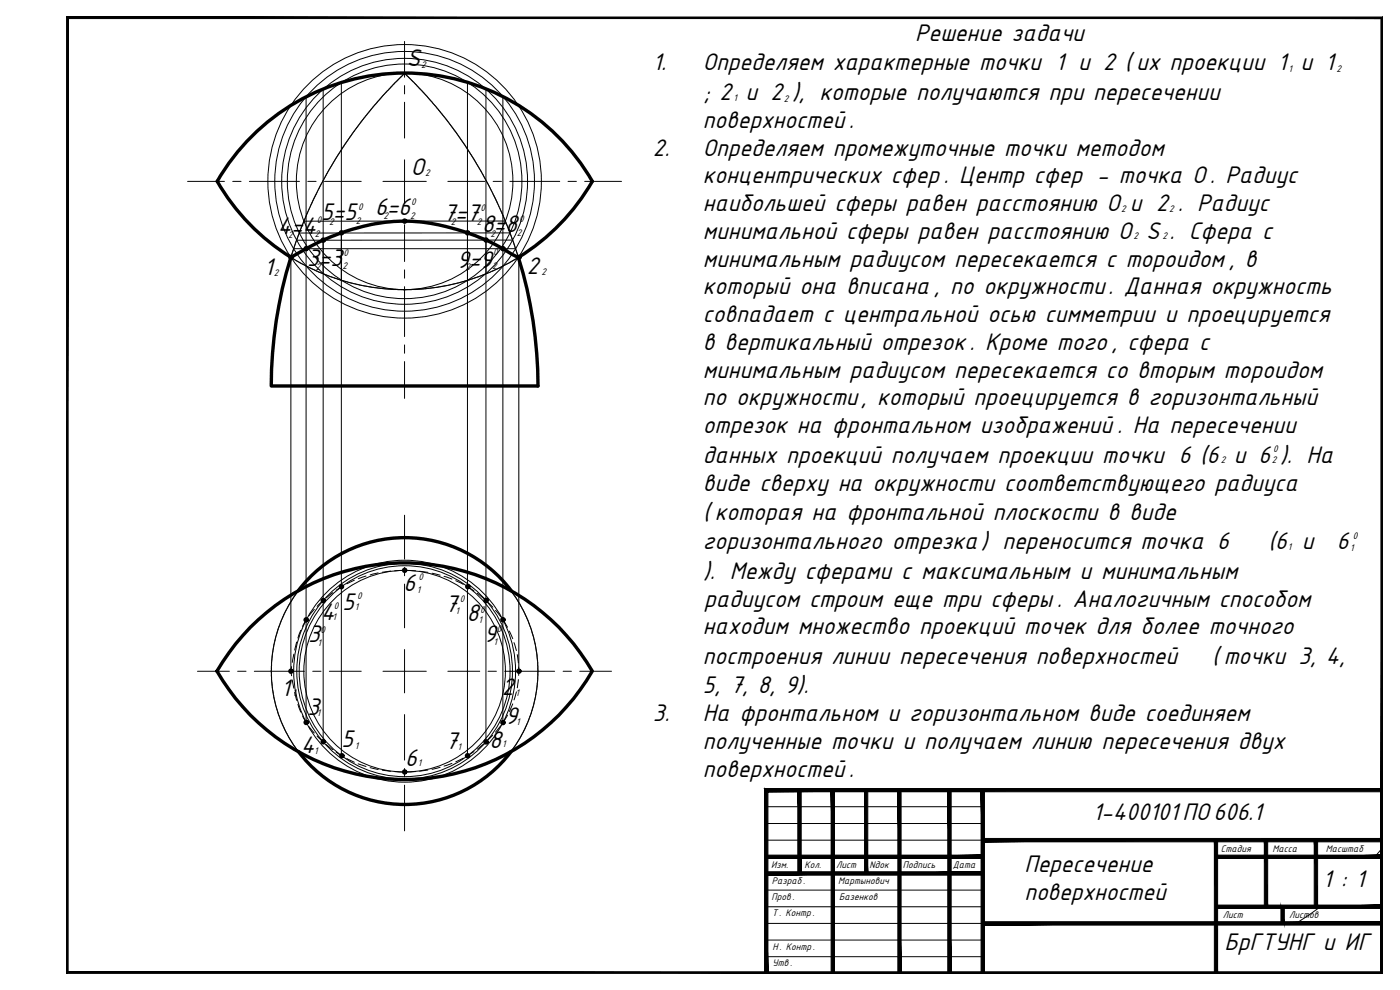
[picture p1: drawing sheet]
<svg xmlns="http://www.w3.org/2000/svg" width="420mm" height="297mm" viewBox="0 0 420 297" stroke-linecap="round" stroke-linejoin="round" font-family="sans-serif">
<g fill="none" stroke="#000" stroke-width="1">
<path d="M155.6 77.2a125.8 125.8 0 0 1 5.8 38.6h-79.9a125.8 125.8 0 0 1 5.8-38.6 65.4 65.4 0 0 1 35.3-10.8 66.6 66.6 0 0 1 32.1 10.4l1 .4M155.6 77.2a65.1 65.1 0 0 0 22.2-22.8 65 65 0 0 0-112.6 0 65.2 65.2 0 0 0 22.1 22.8M89.6 177.2a40 40 0 0 1 63.8 0M75.1 188.2a65.1 65.1 0 0 1 102.7 13.2 65 65 0 0 1-112.7 0 70.8 70.8 0 0 1 10-13.2zM89.6 225.5a40 40 0 0 0 63.8 0"/>
<circle cx="87.3" cy="77.2" r=".32"/>
<circle cx="91.9" cy="74.6" r=".32"/>
<circle cx="97" cy="72.1" r=".32"/>
<circle cx="102.5" cy="69.9" r=".32"/>
<circle cx="121.4" cy="66.3" r=".32"/>
<circle cx="140.3" cy="69.9" r=".32"/>
<circle cx="145.9" cy="72" r=".32"/>
<circle cx="150.9" cy="74.6" r=".32"/>
<circle cx="155.7" cy="77.2" r=".32"/>
<circle cx="102.5" cy="176" r=".32"/>
<circle cx="121.4" cy="171.1" r=".32"/>
<circle cx="140.4" cy="176" r=".32"/>
<circle cx="91.9" cy="186" r=".32"/>
<circle cx="97" cy="180.2" r=".32"/>
<circle cx="145.9" cy="180.1" r=".32"/>
<circle cx="150.9" cy="185.9" r=".32"/>
<circle cx="87.3" cy="201.4" r=".32"/>
<circle cx="91.9" cy="216.8" r=".32"/>
<circle cx="150.9" cy="216.8" r=".32"/>
<circle cx="155.7" cy="201.4" r=".32"/>
<circle cx="97" cy="222.6" r=".32"/>
<circle cx="102.6" cy="226.7" r=".32"/>
<circle cx="121.4" cy="231.6" r=".32"/>
<circle cx="140.3" cy="226.7" r=".32"/>
<circle cx="145.9" cy="222.6" r=".32"/>
</g>
<g fill="none" stroke="#000" stroke-width=".34">
<path d="M105.9 39.9l-.1 .1M106 39.7l-.1 .2M106.1 39.6l-.1 .1M106.2 39.4l-.1 .2M106.3 39.3v.1M106.4 39.1l-.1 .2M106.6 39l-.1 .1M106.7 38.8l-.1 .1M106.8 38.7l-.1 .1M106.9 38.6h-.1M107 38.4l-.1 .1M107.1 38.3h-.1"/>
<path d="M107.2 38.1l-.1 .1M107.4 38h-.1M107.4 37.8v.1M107.6 37.7h-.1M107.7 37.5l-.1 .1M107.8 37.4l-.1 .1M107.9 37.2l-.1 .1M108 37.1l-.1 .1M108.1 36.9l-.1 .1M108.2 36.7v.2M108.3 36.6v.1M108.5 36.4l-.1 .2"/>
<path d="M108.6 36.3l-.1 .1M108.7 36.1l-.1 .2M108.8 36l-.1 .1M108.9 35.8l-.1 .2M109.1 35.7l-.1 .1M109.1 35.5v.2M109.3 35.4l-.1 .1M109.4 35.2l-.1 .2M109.6 35l-.2 .2M109.9 34.7l-.3 .2M110.1 34.4l-.2 .3M110.3 34.1l-.1 .3"/>
<path d="M110.4 33.9v.2M110.7 33.7l-.2 .2M110.8 33.5l-.1 .1M110.9 33.4l-.1 .1M111 33.2v.1M111.2 33.1l-.1 .1M111.3 32.9l-.1 .1M111.4 32.8l-.1 .1M111.5 32.6l-.1 .2M111.8 32.4l-.3 .2M112.1 31.9l-.3 .4M112.4 31.7l-.3 .2"/>
<path d="M112.5 31.5l-.1 .1M112.9 31.1l-.4 .3M113.1 30.8l-.2 .2M113.5 30.4l-.3 .4M113.6 30.2l-.1 .1M113.8 30l-.2 .2M114 29.8l-.1 .1M114.2 29.5l-.2 .2M114.3 29.4v.1M114.5 29.2l-.1 .1M114.6 29.1l-.1 .1M114.7 28.9l-.1 .2"/>
<path d="M114.8 28.8l-.1 .1M115.6 28l-.7 .8M116.1 27.5l-.5 .4M116.2 27.3l-.1 .1M116.4 27.2h-.2M116.6 26.9l-.2 .2M116.8 26.7l-.1 .2M117.1 26.4l-.3 .3M117.8 25.7l-.6 .6M118 25.4l-.2 .2M118.2 25.3h-.1M118.4 25l-.2 .2"/>
<path d="M118.5 24.8l-.1 .2M118.7 24.7l-.1 .1M119.5 23.9l-.8 .8M119.6 23.8l-.1 .1M120.5 22.9l-.8 .8M120.7 22.7l-.1 .1M121.3 22.1l-.6 .6M121.4 22h.1M121.5 22.1l.5 .4M122 22.6l.3 .2M122.3 22.9l.8 .7M123.1 23.7h.1"/>
<path d="M123.3 23.8l.7 .7M124 24.6l.3 .2M124.3 24.9l.4 .3M124.7 25.3h.1M124.8 25.4l.3 .2M125.1 25.7l.5 .4M125.6 26.2l.5 .5M126.1 26.7l.1 .2M126.3 26.9l.3 .3M126.7 27.3v.1M126.8 27.5l.5 .4M127.3 28l.5 .5"/>
<path d="M127.8 28.6l.2 .2M128.1 28.8v.1M128.2 28.9l.1 .2M128.3 29.1l.1 .1M128.4 29.2l.1 .1M128.5 29.4l.1 .1M128.7 29.5l.2 .2M128.9 29.8l.1 .1M129 30l.2 .2M129.3 30.2l.1 .1M129.4 30.4l.4 .4M129.8 30.8v.1"/>
<path d="M129.9 30.9l.1 .1M130 31.1l.3 .3M130.4 31.5l.3 .4M130.8 31.9l.5 .7M131.4 32.7l.2 .2M131.6 32.9l.1 .1M131.7 33.1l.1 .1M131.8 33.2l.1 .1M132 33.4v.1M132.1 33.5l.1 .1M132.2 33.7l.2 .2M132.4 34l.3 .4"/>
<path d="M132.8 34.4l.2 .3M133 34.7l.1 .1M133.1 34.8l.3 .4M133.5 35.3l.2 .2M133.7 35.5l.1 .2M133.8 35.7l.1 .1M133.9 35.8l.1 .2M134.1 36l.1 .1M134.2 36.1v.2M134.3 36.3l.1 .1M134.4 36.4l.1 .2M134.5 36.6l.1 .1"/>
<path d="M134.6 36.8l.2 .2M134.9 37.1v.1M135 37.2v.1M135.1 37.4l.1 .1M135.2 37.5l.1 .1M135.3 37.7h.1M135.4 37.8l.1 .1M135.6 38h.1M135.6 38.1l.1 .1M135.8 38.3h.1M135.9 38.4v.1M136 38.6h.1"/>
<path d="M136.1 38.7l.1 .1M136.2 38.8l.1 .2M136.3 39l.1 .1M136.4 39.1l.1 .2M136.5 39.3l.1 .1M136.7 39.4v.2M136.8 39.6l.1 .1M136.9 39.7l.3 .5M94.1 59.7l-.5 1.2M94.8 58.4l-.7 1.3M95 58.1l-.2 .2M95.1 57.9l-.1 .1"/>
<path d="M95.2 57.7l-.1 .1M95.2 57.6h.1M95.3 57.4l-.1 .1M95.4 57.2l-.1 .1M95.5 57.1h-.1M95.5 56.9v.1M95.6 56.7v.1M95.7 56.5v.2M96 56l-.2 .5M96.1 55.7l-.1 .3M96.2 55.5v.2M96.3 55.4v.1"/>
<path d="M96.6 54.9l-.2 .4M96.7 54.7l-.1 .1M97 54l-.3 .6M97.3 53.5l-.2 .5M97.4 53.4l-.1 .1M97.5 53.2v.1M97.7 52.7l-.2 .5M98.1 52.1l-.3 .6M98.2 51.9v.1M98.3 51.8h.1M98.4 51.6l-.1 .1M98.5 51.4l-.1 .1"/>
<path d="M98.7 51.1l-.2 .3M98.8 51h-.1M98.8 50.8v.1M99 50.6l-.1 .1M99.1 50.4l-.1 .2M99.1 50.3v.1M99.3 50.1l-.1 .1M99.4 50l-.1 .1M99.4 49.8v.1M99.5 49.6v.2M99.7 49.3l-.1 .3M99.8 49.2v.1"/>
<path d="M100.1 48.7l-.2 .4M100.3 48.4l-.1 .2M100.5 48l-.2 .3M100.6 47.9l-.1 .1M100.7 47.7l-.1 .1M100.8 47.6l-.1 .1M100.9 47.4l-.1 .1M101.1 47.1l-.2 .3M101.2 46.9l-.1 .1M101.4 46.6l-.2 .2M101.5 46.4l-.1 .2M101.6 46.3l-.1 .1"/>
<path d="M101.7 46.1l-.1 .1M101.8 46l-.1 .1M101.9 45.8l-.1 .1M102 45.7h-.1M102.2 45.3l-.2 .3M102.5 44.9l-.3 .4M102.6 44.7l-.1 .1M102.7 44.6h.1M102.8 44.4l-.1 .1M103 44.1l-.2 .3M103.1 43.9l-.1 .1M103.3 43.6l-.1 .3"/>
<path d="M103.4 43.5h-.1M103.5 43.3v.1M103.6 43.1l-.1 .2M104 42.7l-.3 .4M104.1 42.5l-.1 .1M104.2 42.4l-.1 .1M104.3 42.2l-.1 .1M104.4 42.1h-.1M104.6 41.8l-.2 .2M104.7 41.6l-.1 .1M104.8 41.4l-.1 .2M104.9 41.3v.1"/>
<path d="M105.1 41l-.2 .3M105.4 40.7l-.2 .2M105.5 40.5l-.1 .1M105.7 40.2l-.2 .3M105.8 40.1l-.1 .1M137.2 40.2l.2 .3M137.4 40.5l.1 .1M137.5 40.7l.2 .2M137.8 41l.1 .3M138 41.3v.1M138 41.4l.1 .2M138.2 41.6v.1"/>
<path d="M138.3 41.8l.1 .2M138.5 42.1h.1M138.6 42.2l.1 .1M138.7 42.4l.1 .1M138.8 42.5l.1 .1M138.9 42.7l.1 .1M139 42.8l.2 .3M139.2 43.1l.1 .2M139.4 43.3v.1M139.4 43.5h.1M139.6 43.6l.2 .4M139.9 44.1l.1 .3"/>
<path d="M140.1 44.4v.1M140.2 44.6h.1M140.3 44.7v.1M140.4 44.9l.1 .2M140.5 45.2l.1 .1M140.7 45.3l.1 .3M140.9 45.7h.1M141 45.8l.1 .1M141.1 46v.1M141.2 46.1v.2M141.3 46.3l.1 .1M141.4 46.4v.2"/>
<path d="M141.5 46.6l.1 .2M141.7 46.9v.1M141.8 47.1l.1 .3M142 47.4l.1 .1M142.1 47.6l.1 .1M142.2 47.7l.1 .3M142.4 48l.1 .3M142.6 48.4l.1 .2M142.7 48.7l.3 .4M143 49.2l.1 .1M143.1 49.3l.2 .3M143.3 49.6l.1 .2"/>
<path d="M143.4 49.8l.1 .1M143.5 50l.1 .1M143.6 50.2h.1M143.7 50.3l.1 .1M143.8 50.4l.1 .2M143.9 50.6l.1 .1M144 50.8l.1 .1M144.1 51h.1M144.2 51.1l.2 .3M144.4 51.4v.1M144.5 51.6v.1M144.6 51.8h.1"/>
<path d="M144.7 51.9v.1M144.7 52.1l.3 .4M145 52.6l.3 .6M145.4 53.2v.1M145.5 53.4v.1M145.5 53.6l.1 .1M145.6 53.7l.1 .1M145.8 53.9l.2 .4M146 54.4l.1 .2M146.2 54.7l.1 .1M146.3 54.9l.1 .2M146.4 55.2l.1 .1"/>
<path d="M146.6 55.4l.1 .3M146.7 55.7l.2 .3M146.9 56l.4 .8M147.3 56.9l.1 .1M147.4 57.1h.1M147.5 57.2v.1M147.6 57.4v.1M147.7 57.6h.1M147.7 57.7l.1 .1M147.8 57.9l.1 .1M147.9 58.1l.1 .1M148 58.2v.1"/>
<path d="M148 58.4l.1 .1M148.1 58.6l.2 .2M148.3 58.9l.4 .8M148.7 59.7l.3 .7M87.3 77.2l.2 .2M87.3 77v.1M87.4 76.8v.1M87.5 76.7h-.1M87.6 77.4l.1 .1M87.6 76.3l-.1 .3M87.6 76.1v.1M87.7 75.9v.2"/>
<path d="M87.8 77.5l.2 .2M87.8 75.8h-.1M87.9 75.4l-.1 .3M88 75l-.1 .3M88.1 77.7l.2 .1M88.2 74.5l-.2 .5M88.2 74.3v.2M88.3 74.2h.1M88.3 73.9v.2M88.4 77.9l.1 .1M88.4 73.8v.1M88.5 73.6l-.1 .1"/>
<path d="M88.5 73.4v.2M88.6 78h.1M88.6 73.3h.1M88.6 73.1v.1M88.7 72.9v.1M88.7 78.1h.1M88.8 72.5l-.1 .3M88.9 78.2h.1M88.9 72.4v.1M89 72.2l-.1 .1M89 78.3h.2M89.2 78.3l.1 .1"/>
<path d="M89.3 71.3l-.3 .8M89.4 78.5h.1M89.4 71.1l-.1 .1M89.4 71v.1M89.5 78.6h.1M89.5 70.6v.3M89.7 78.6l.3 .2M89.7 70.1l-.1 .5M89.8 69.9v.1M90 78.8l.1 .1M90.1 69l-.3 .8M90.2 78.9l.4 .2"/>
<path d="M90.2 68.9h.1M90.3 68.7l-.1 .1M90.3 68.5v.1M90.6 68l-.3 .4M90.6 67.8v.1M90.7 79.2h.1M90.8 67.5l-.2 .3M90.8 79.3h.1M90.8 67.3v.1M90.9 67.1l-.1 .1M91 79.4h.1M91.1 66.6l-.2 .4"/>
<path d="M91.2 79.4l.1 .1M91.4 79.5v.1M91.4 65.9l-.3 .6M91.5 65.7l-.1 .2M91.5 79.6l.1 .1M91.6 65.6h-.1M91.6 65.4v.1M91.7 79.7l.2 .1M91.7 65.2v.1M91.9 64.7l-.2 .4M92 79.9l.3 .1M92.2 64l-.3 .6"/>
<path d="M92.3 63.8l-.1 .2M92.4 63.5l-.1 .3M92.5 63.3v.1M92.6 63.1l-.1 .1M92.7 63l-.1 .1M92.8 62.8l-.1 .1M92.8 62.6v.1M92.9 62.5l-.1 .1M93 62.3l-.1 .1M93 62.1v.1M93.1 62h.1M93.2 61.8l-.1 .1"/>
<path d="M93.4 61.2l-.2 .5M93.6 60.9l-.1 .3M149.1 60.4l.2 .5M149.3 60.9v.1M149.4 61.1l.1 .3M149.5 61.5h.1M149.6 61.6v.1M149.6 61.8l.1 .1M149.7 62h.1M149.8 62.1l.1 .1M149.9 62.3v.1M150 62.5v.1"/>
<path d="M150.1 62.6v.1M150.1 62.8l.1 .1M150.2 63v.1M150.3 63.1l.3 .7M150.6 63.8l.1 .2M150.7 64l.2 .5M150.9 79.9l-.3 .1M150.9 64.5l.1 .1M151 64.7l.1 .3M151 79.8h-.1M151.1 65.1h.1M151.2 79.7h-.1"/>
<path d="M151.2 65.2v.1M151.3 65.4v.1M151.3 79.6v.1M151.3 65.6l.4 .9M151.5 79.5l-.1 .1M151.7 79.4l-.1 .1M151.8 66.6v.3M151.8 79.4h.1M151.9 67h.1M152 67.1v.1M152 67.3l.1 .1M152.1 67.5l.1 .3"/>
<path d="M152.2 79.2l-.3 .1M152.2 67.8l.1 .1M152.3 68l.2 .4M152.5 68.5l.1 .1M152.6 68.7l.1 .1M152.7 68.9v.1M152.7 78.9l-.5 .2M152.7 69l.3 .7M152.9 78.9h-.2M153 69.8h.1M153 69.9l.1 .1M153.1 70.1l.2 .5"/>
<path d="M153.2 78.6l-.3 .2M153.3 78.6h-.1M153.3 70.6l.1 .3M153.5 71v.1M153.5 78.5h-.1M153.5 71.1v.2M153.6 71.3l.2 .7M153.8 78.3l-.3 .1M153.8 72l.1 .1M153.9 72.2l.1 .1M154 72.4l.1 .4M154 78.2h-.1"/>
<path d="M154.1 78.1h.1M154.2 72.9v.1M154.2 73.1l.1 .1M154.3 73.3l.1 .4M154.5 77.9l-.3 .1M154.5 73.8v.1M154.5 74l.1 .1M154.6 74.2l.2 .6M154.8 77.7l-.3 .1M154.8 74.9l.1 .1M154.9 75l.2 .7M154.9 77.6v.1"/>
<path d="M155.1 77.5l-.1 .1M155.1 75.8h.1M155.2 75.9l.2 .7M155.3 77.4l-.1 .1M155.4 76.7h.1M155.4 77.3l-.1 .1M155.4 76.8l.1 .1M155.5 77v.1M155.6 77.2l-.1 .1M92.3 80l.3 .2M92.7 80.2l.3 .2M93 80.4l.3 .1"/>
<path d="M93.3 80.5l.5 .3M93.9 80.8l.6 .3M94.5 81.1l.5 .2M95 81.3l.2 .1M95.2 81.4l.5 .2M95.7 81.6l.1 .1M95.9 81.7l.1 .1M96.1 81.8h.1M96.3 81.9h.1M96.4 81.9l.2 .1M96.6 82h.1M96.8 82.1l.3 .1"/>
<path d="M97.1 82.2l.3 .1M97.5 82.3l.1 .1M97.7 82.4v.1M97.8 82.5l1.2 .4M99.1 83h.1M99.2 83l.7 .2M99.9 83.3h.1M100.1 83.3l.5 .2M100.6 83.5l.2 .1M100.8 83.6h.1M101 83.6l.5 .2M101.5 83.8h.1"/>
<path d="M101.7 83.8l.1 .1M101.9 83.9l.3 .1M102.2 84l.2 .1M102.4 84.1h.1M102.6 84.1l.7 .2M103.3 84.4h.2M103.5 84.4l.3 .1M103.9 84.5h.1M104.1 84.5l.1 .1M104.2 84.6l.3 .1M104.6 84.7h.1M104.8 84.7l.3 .1"/>
<path d="M105.1 84.9h.1M105.3 84.9h.3M105.7 85h.1M105.9 85h.1M106 85.1h.3M106.4 85.2h.1M106.6 85.2h.3M107 85.3h.1M107.1 85.3h.2M107.3 85.4h.3M107.7 85.5h.1M107.9 85.5h.3"/>
<path d="M108.2 85.6h.2M108.4 85.6l.3 .1M108.8 85.7l.3 .1M109.2 85.8h.1M109.3 85.8h.2M109.5 85.8h.1M109.7 85.8l.1 .1M109.9 85.9h.3M110.3 85.9l.4 .1M110.8 86l.3 .1M111.2 86.1h.1M111.4 86.1l.1 .1"/>
<path d="M111.5 86.2h.2M111.8 86.2h.3M112.1 86.3h.1M112.3 86.3h.3M112.7 86.3h.1M112.9 86.3l.3 .1M113.2 86.4h.2M113.4 86.4h.1M113.6 86.4h.1M113.8 86.5h.1M114 86.5h.1M114.2 86.5h.1"/>
<path d="M114.3 86.5l.2 .1M114.6 86.6h.1M114.7 86.6h.3M115.1 86.6h.3M115.5 86.6l.3 .1M115.8 86.7h.2M116 86.7h.2M116.2 86.7h.1M116.4 86.7l.5 .1M117 86.8h.3M117.3 86.8h.3M117.7 86.8l.3 .1"/>
<path d="M118.1 86.9h.1M118.3 86.9h.3M118.7 86.9h.3M119 86.9h.2M119.2 86.9h.3M119.6 86.9h.3M120 86.9h.3M120.4 86.9h.4M120.9 86.9h.1M121.1 86.9h.1M121.3 86.9h.3M121.7 86.9h.1"/>
<path d="M122.1 86.9h-.3M122.2 86.9h.3M122.6 86.9h.3M123 86.9h.4M123.7 86.9h-.2M123.7 86.9h.1M123.9 86.9h.3M124.3 86.9h.5M125.1 86.8l-.3 .1M125.5 86.8h-.3M125.6 86.8h.1M125.8 86.8h.1"/>
<path d="M126.1 86.7l-.2 .1M126.2 86.7h.2M126.7 86.7h-.2M126.7 86.7h.3M127.4 86.6l-.3 .1M127.8 86.6h-.3M128.3 86.6h-.5M128.5 86.5l-.1 .1M128.6 86.5h.1M128.9 86.5h-.1M128.9 86.5h.2M129.2 86.4l-.1 .1"/>
<path d="M129.3 86.4h.2M129.5 86.4h.1M129.8 86.3l-.1 .1M130.2 86.3h-.3M130.6 86.3h-.3M130.6 86.3h.1M130.9 86.2l-.1 .1M131 86.2h.1M131.2 86.2h.1M131.7 86.1l-.3 .1M132 86l-.3 .1M132.2 86h-.1"/>
<path d="M132.6 85.9l-.3 .1M133 85.9h-.3M133.1 85.8l-.1 .1M133.3 85.8h-.1M133.4 85.8h.1M133.6 85.8h.1M134.2 85.7l-.4 .1M134.3 85.6h.2M134.5 85.6h.1M134.7 85.5h.1M134.9 85.5h.1M135 85.5h.2"/>
<path d="M135.2 85.4h.1M135.4 85.4h.2M135.9 85.3h-.3M136.3 85.2h-.3M136.3 85.2h.1M136.8 85.1h-.3M136.9 85h.1M137.1 85h.1M137.5 84.9h-.3M137.6 84.9h.1M138.3 84.7l-.5 .1M138.4 84.7h-.1"/>
<path d="M138.5 84.6h.1M139 84.5l-.3 .1M139.4 84.4l-.3 .1M139.7 84.3l-.3 .1M140.3 84.1l-.5 .2M140.3 84.1h.1M140.6 84l-.1 .1M141.1 83.8l-.4 .2M141.3 83.8h-.1M141.7 83.7l-.3 .1M141.7 83.6h.2M142 83.6h-.1"/>
<path d="M142.2 83.5l-.1 .1M142.9 83.3l-.6 .2M143.1 83.2l-.1 .1M143.8 83l-.6 .2M144 82.9h-.1M144.1 82.8v.1M144.4 82.7l-.2 .1M144.5 82.7h-.1M145.2 82.4l-.6 .3M145.4 82.3l-.1 .1M145.5 82.3h.1M146.3 82l-.7 .2"/>
<path d="M146.6 81.9l-.3 .1M146.8 81.8h-.1M146.9 81.7v.1M147.1 81.6l-.1 .1M147.3 81.6h-.1M147.4 81.5h.1M147.6 81.4h-.1M147.8 81.3l-.1 .1M148.2 81.2l-.3 .1M149 80.8l-.8 .3M149.4 80.6l-.3 .2M149.7 80.5l-.3 .1"/>
<path d="M150.5 80l-.8 .5M87.6 180l-.1 .3M87.7 179.9h.1M87.8 179.7v.1M87.9 179.5l-.1 .1M88 179.4v.1M88.1 179.2v.1M88.2 179.1h.1M88.5 178.8l-.2 .2M88.6 178.6l-.1 .1M88.7 178.5h-.1M88.8 178.3l-.1 .1"/>
<path d="M89 178l-.2 .3M89.2 177.7l-.2 .3M89.5 177.4l-.3 .2M89.5 177.2v.1M153.3 177.2l.1 .1M153.4 177.4h.1M153.5 177.5l.1 .1M153.6 177.7l.2 .2M153.9 178l.2 .3M154.1 178.3v.1M154.2 178.4l.1 .1M154.3 178.6v.1"/>
<path d="M154.4 178.8l.2 .2M154.6 179.1l.2 .2M154.9 179.4v.1M154.9 179.5l.1 .1M155 179.7l.1 .1M155.2 179.8l.3 .6M81.4 199.8v.3M81.5 198.7v.1M81.5 198.9v.5M81.5 199.5v.3M81.5 198.5v.2M81.6 198v.1"/>
<path d="M81.6 198.1l-.1 .3M81.6 197.6v.1M81.6 197.8v.1M81.7 197v.1M81.7 197.2l-.1 .3M81.7 196.7v.3M81.7 196.3v.3M81.8 195.9l-.1 .3M81.8 195.7v.2M81.9 195.2v.1M81.9 195.4l-.1 .3M82 194.8l-.1 .3"/>
<path d="M82.1 194.3l-.1 .4M82.1 193.9v.3M82.2 193.7l-.1 .1M82.3 193.2l-.1 .4M82.4 192.6l-.1 .5M82.5 192.1l-.1 .4M82.6 191.7l-.1 .3M82.7 191.5l-.1 .1M82.8 191l-.1 .4M82.8 190.8v.1M83 190.4l-.1 .3M83 190.2v.2"/>
<path d="M83.1 190.1v.1M83.3 189.3l-.2 .7M83.4 189l-.1 .3M83.4 188.8v.1M83.5 188.6v.2M83.6 188.5h-.1M83.9 187.6l-.3 .8M84 187.4l-.1 .1M84 187.2v.1M84.4 186.3l-.3 .8M84.5 186.2l-.1 .1M84.5 186v.1"/>
<path d="M84.6 185.8l-.1 .1M84.7 185.7h-.1M84.8 185.4l-.1 .2M84.9 185.1l-.1 .3M85.7 183.4l-.8 1.7M85.9 183.1l-.2 .3M85.9 183h.1M86 182.8v.1M86.1 182.6v.1M86.2 182.4l-.1 .1M86.6 181.8l-.4 .6M86.7 181.4l-.1 .3"/>
<path d="M86.8 181.3v.1M87 181l-.1 .2M87.1 180.8v.1M87.2 180.7h.1M87.3 180.5v.1M87.4 180.3v.1M155.5 180.5l.3 .4M155.8 181h.1M155.9 181.1l.1 .1M156 181.3l.1 .1M156.1 181.4l.1 .2M156.2 181.6l.1 .3"/>
<path d="M156.4 181.9v.1M156.5 182.1v.1M156.5 182.3l.1 .1M156.6 182.4l.1 .1M156.7 182.6l.1 .1M156.8 182.7l.1 .2M156.9 182.9l.1 .1M157 183.1l.2 .4M157.3 183.6l.2 .5M157.5 184.1l.1 .1M157.6 184.3l.2 .4M157.8 184.8l.3 .6"/>
<path d="M158.1 185.4l.1 .2M158.2 185.6l.1 .3M158.4 186v.1M158.4 186.1l.1 .2M158.5 186.3v.1M158.6 186.5v.1M158.6 186.7l.3 .8M159 187.6h.1M159 187.7l.1 .3M159.2 188.1l.1 .4M159.3 188.6l.1 .1M159.4 188.8v.1"/>
<path d="M159.5 189l.1 .3M159.6 189.3v.1M159.6 189.5l.2 .6M159.9 190.2l.1 .5M160 190.7v.2M160.1 191v.2M160.1 191.3l.1 .1M160.2 191.5v.1M160.2 191.7l.1 .3M160.3 192.1h.1M160.4 192.2l.1 .5M160.5 192.8l.1 .4"/>
<path d="M160.6 193.3l.1 .5M160.7 193.9l.1 .4M160.8 194.4l.1 .3M160.9 194.8v.1M160.9 195l.1 .3M161 195.4v.4M161.1 195.9v.3M161.1 196.3l.1 .3M161.2 196.6v.2M161.2 196.8v.2M161.2 197v.1M161.2 197.2v.1"/>
<path d="M161.2 197.4v.3M161.2 197.8l.1 .3M161.3 198.1v.3M161.3 198.5v.1M161.4 198.7v.1M161.4 198.9v.1M161.4 199.1v.3M161.4 199.5v.4M81.4 201.2v.3M81.4 201.5v.2M81.4 200.2v.5M81.4 200.8v.3"/>
<path d="M81.4 201.7v.3M81.4 202.1v.3M81.4 202.5v.3M81.4 202.8l.1 .5M81.5 203.8v.3M81.5 203.4v.3M81.5 204.2h.1M81.5 204.3v.2M81.5 204.5l.1 .1M81.6 204.7v.1M81.6 204.9v.1M81.6 205.1v.1"/>
<path d="M81.6 205.3l.1 .1M81.7 205.4v.2M81.7 205.6v.2M81.7 206v.5M81.7 205.8v.1M81.7 206.6l.1 .1M81.8 206.7v.2M81.8 207v.1M81.8 207.1l.1 .1M81.9 207.3v.1M81.9 207.5l.1 .5M82 208.1v.3"/>
<path d="M82 208.4l.1 .3M82.1 208.8v.1M82.2 209v.1M82.2 209.2l.1 .3M82.3 209.5l.1 .5M82.4 210.1l.1 .5M82.5 210.6v.1M82.5 210.8l.1 .3M82.6 211.2l.1 .1M82.7 211.4l.1 .4M82.8 211.9v.1M82.9 212.1l.1 .4"/>
<path d="M83.1 212.6l.1 .5M83.2 213.1v.2M83.3 213.3l.1 .7M83.5 214.1v.1M83.5 214.2l.4 .8M83.9 215.1v.1M83.9 215.3l.3 .8M84.2 216.2l.1 .1M84.3 216.4h.1M84.4 216.5l.1 .3M84.5 216.9l.7 1.4M85.2 218.4l.1 .1"/>
<path d="M85.3 218.6v.1M85.4 218.7l.1 .3M85.6 219.1v.1M85.6 219.2l.3 .5M85.9 219.7v.2M86 219.9l.1 .3M156.9 219.9l-.1 .1M157 219.7l-.1 .1M157.1 219.6l-.1 .1M157.3 219.1l-.2 .4M157.6 218.6l-.2 .4M157.6 218.4v.1"/>
<path d="M157.9 217.9l-.3 .4M158.2 217.2l-.3 .6M158.2 217v.1M158.3 216.9h.1M158.4 216.7v.1M158.5 216.5l-.1 .1M158.5 216.3v.1M158.6 216.1v.2M158.7 216l-.1 .1M158.8 215.6l-.1 .3M158.9 215.5h-.1M158.9 215.3v.1"/>
<path d="M159 215.1v.1M159.3 214.4l-.3 .6M159.3 214.2v.1M159.4 214l-.1 .2M159.6 213.5l-.2 .5M159.8 212.8l-.2 .6M160 212.1l-.2 .6M160 211.9v.1M160.1 211.7v.1M160.2 211.4l-.1 .3M160.3 210.8l-.1 .5M160.4 210.3l-.1 .4"/>
<path d="M160.6 209.7l-.2 .5M160.7 209.3l-.1 .3M160.7 209.2v.1M160.7 208.9v.2M160.7 208.8v.1M160.8 208.6l-.1 .1M160.8 208.4v.1M160.9 208.1l-.1 .3M161 207.7l-.1 .3M161 207.5v.1M161 207.1v.3M161 206.9v.1"/>
<path d="M161.1 206.7v.2M161.1 206.6v.1M161.2 206.2l-.1 .3M161.2 205.6v.5M161.2 205v.2M161.2 205.3v.3M161.3 204.9l-.1 .1M161.3 204.7v.1M161.3 204.1v.1M161.3 204.3v.2M161.3 204.5v.1M161.4 203.9v.2"/>
<path d="M161.4 203v.3M161.4 203.4v.5M161.4 200v.3M161.4 200.4v.3M161.4 200.8v.3M161.4 201.7v.3M161.4 202.1v.5M161.4 202.6v.3M161.5 201.3v.2M161.5 201.1v.1M161.5 201.5v.1M86.1 220.2l.1 .1"/>
<path d="M86.2 220.4l.2 .3M86.4 220.8h.1M86.5 220.9l.2 .3M86.7 221.2v.1M86.8 221.4l.1 .1M86.9 221.6h.1M87 221.7v.1M87.1 221.9l.2 .4M87.4 222.4l.1 .2M87.6 222.7l.1 .3M87.8 223v.1M87.9 223.2l.1 .2"/>
<path d="M88.1 223.5v.1M88.2 223.6l.1 .3M88.4 223.9l.1 .1M88.5 224.1l.1 .1M88.6 224.2l.1 .2M88.7 224.4l.1 .1M88.8 224.5l.1 .1M88.9 224.7l.1 .1M89 224.9h.1M89.2 225v.1M89.2 225.2h.1M89.4 225.3l.1 .1"/>
<path d="M89.5 225.5h.1M153.4 225.5h-.1M153.5 225.3l-.1 .1M153.6 225.2h-.1M153.7 225v.1M153.8 224.8v.1M153.9 224.7v.1M154.1 224.5l-.1 .1M154.1 224.4v.1M154.3 224.2l-.1 .1M154.5 223.9l-.2 .3M154.7 223.6l-.2 .3"/>
<path d="M154.8 223.5h-.1M155 223.1l-.1 .3M155.1 223l-.1 .1M155.2 222.8v.1M155.4 222.5l-.2 .3M155.5 222.4h-.1M155.6 222.2l-.1 .1M155.7 222l-.1 .1M155.9 221.7l-.2 .3M156 221.6h-.1M156.1 221.4l-.1 .1M156.4 220.9l-.3 .4"/>
<path d="M156.7 220.2l-.3 .6M156.8 220.1l-.1 .1"/>
</g>
<!-- layer: 0 -->
<g fill="#000" stroke="#000" stroke-width=".3">
<path d="M20 5.1l.4 .5h394zM20 5.1h394.9l-.5 .5z"/>
<path d="M414.4 5.6v286l.5-286.5zM414.9 5.1v286.9l-.5-.4z"/>
<path d="M249.4 237.1l1 54.9v-54.9zM249.4 237.1l1 54.9h-1z"/>
<path d="M259.5 237.1l.9 25v-25zM259.5 237.1l.9 25h-.9z"/>
<path d="M284.4 237.1l1.1 54.9v-54.9zM284.4 237.1l1.1 54.9h-1.1z"/>
<path d="M294.4 237.1l1 54.9v-54.9zM294.4 237.1l1 54.9h-1z"/>
<path d="M294.9 251.6v1l120-1zM294.9 252.6l120-1v1z"/>
<path d="M230 257.6h64.9v-1zM230 256.6h64.9l-64.9 1z"/>
<path d="M364.9 256.6v1l50-1zM364.9 257.6l50-1v1z"/>
<path d="M364.4 252.1l1 39.9v-39.9zM364.4 252.1l1 39.9h-1z"/>
<path d="M379.4 252.1l1 20v-20zM379.4 252.1l1 20h-1z"/>
<path d="M394.4 252.1l1 20v-20zM394.4 252.1l1 20h-1z"/>
<path d="M239.4 237.1v25h1.1zM239.4 237.1h1.1v25z"/>
<path d="M294.9 276.5v1.1l120-1.1zM294.9 277.6l120-1.1v1.1z"/>
<path d="M230 262.6h64.9v-1zM230 261.6h64.9l-64.9 1z"/>
<path d="M364.9 271.6v1l50-1zM364.9 272.6l50-1v1z"/>
<path d="M384.4 272.1l1 5v-5zM384.4 272.1l1 5h-1z"/>
<path d="M20.4 5.6l-.4 286.4 .4-.4zM20 5.1l.4 .5-.4 286.4z"/>
<path d="M229.4 236.6v55.4h1.1zM229.4 236.6l1.1 1v54.4zM229.4 236.6l1.1 1 184.4-1zM230.5 237.6l184.4-1v1z"/>
<path d="M269.5 237.1v54.9h.9zM269.5 237.1h.9v54.9z"/>
<path d="M20.4 291.6l394.5 .4-.5-.4zM20.4 291.6l394.5 .4h-394.9z"/>
</g>
<path d="M230 252.1h64.9M230 247.1h64.9M230 242h64.9M414.9 254.4l-2.3 2.7M230 277.1h64.9M230 272.1h64.9M230 267.1h64.9M396.3 272.1l-7.3 5M230 287h64.9M230 282.1h64.9" fill="none" stroke="#000" stroke-width=".3"/>
<g fill="none" stroke="#000" stroke-width=".3">
<path d="M121.4 12.4v10.8M91.9 29v187.8M97 26.8v55.2M102.4 24.8v201.9M121.4 25.7v2.5M121.4 30.7v10.7M140.3 24.7v202.1M145.8 26.8v195.8M150.9 29v187.8M56.3 54.4h11.1M69.8 54.4h2.5M74.8 54.4h15.1"/>
<path d="M92.4 54.4h2.5M97.4 54.4h11M114.9 54.4h13M121.4 47.9v13M134.4 54.4h11.1M148 54.4h2.5M153 54.4h15M170.5 54.4h2.5M175.5 54.4h11M87.3 77.2v124.2M88.1 74.6h66.6M97 72.1v150.5"/>
<path d="M121.4 67.4v11.1M151.6 66.3l-60.4 .1M153 69.9h-63.2M153.8 72l-64.8 .1M155.7 77.2v124.2M121.4 81v2.5M121.4 86v15M121.4 103.5v2.5M121.4 108.5v11M121.4 154.6v13.2M121.4 170.3v2.4M121.4 175.2v13.2"/>
<path d="M121.4 194.9v13M59.3 201.4h9.5M71.3 201.4h2.5M76.3 201.4h15.1M93.9 201.4h2.5M98.8 201.4h9.6M114.9 201.4h13M121.4 214.4v13.7M134.4 201.4h9.6M146.5 201.4h2.5M151.5 201.4h15M169 201.4h2.5"/>
<path d="M174 201.4h9.5M121.4 230.6v2.5M121.4 235.6v13.7"/>
<circle cx="121.4" cy="54.4" r="41"/>
<circle cx="121.4" cy="54.4" r="39"/>
<circle cx="121.4" cy="54.4" r="36.9"/>
<circle cx="121.4" cy="54.4" r="35.2"/>
<circle cx="121.4" cy="54.4" r="32.5"/>
<circle cx="121.4" cy="201.4" r="33.3"/>
<circle cx="121.4" cy="201.4" r="32.4"/>
<circle cx="121.4" cy="201.4" r="31.6"/>
<circle cx="121.4" cy="201.4" r="30.3"/>
</g>
<g fill="none" stroke="#000" stroke-width=".3">
<path d="M99.9 177.8l-2 1.6M103 175.8l-2.1 1.3M106.3 174.1l-2.2 1.1M109.9 172.8l-2.4 .8M113.5 171.9l-2.4 .6M117.2 171.4l-2.5 .3M120.9 171.1l-2.5 .2M122.2 171.2l2.5 .1M125.9 171.4l2.5 .3M129.7 172l2.4 .6M133.3 172.9l2.3 .9M136.8 174.2l2.2 1.1"/>
<path d="M140.1 175.9l2.1 1.4M143.3 178l1.9 1.6M88.2 196.3l-.5 2.4M89 192.6l-.6 2.5M90.3 189.1l-.9 2.4M92 185.8l-1.2 2.2M94.3 182.8l-1.6 2M97 180.2l-1.8 1.7M146.1 180.4l1.8 1.8M148.7 183.1l1.6 2M151 186.1l1.3 2.1M152.9 189.3l1 2.3"/>
<path d="M154.3 192.8l.7 2.4M155.2 196.4l.4 2.5M87.5 200l-.2 1.4 .2 1.4M87.7 204l.5 2.5M88.4 207.7l.6 2.4M89.4 211.3l.9 2.3M90.8 214.8l1.2 2.2M92.7 218l1.6 1.9M150.3 217.7l-1.6 2M152.3 214.6l-1.3 2.1M153.9 211.2l-1 2.3M155 207.6l-.7 2.4"/>
<path d="M155.6 203.9l-.4 2.5M155.7 200.1v2.5M95.2 220.8l1.8 1.8M97.9 223.4l2 1.5M100.9 225.7l2.1 1.3M104.1 227.6l2.2 1.1M107.5 229.2l2.4 .8M111.1 230.3l2.4 .6M114.7 231.1l2.5 .3M118.4 231.5l2.5 .1M124.7 231.5l-2.5 .1M128.4 231l-2.5 .4"/>
<path d="M132.1 230.2l-2.4 .6M135.6 229.1l-2.3 .8M139 227.5l-2.2 1.1M142.2 225.5l-2.1 1.4M145.2 223.2l-1.9 1.6M147.9 220.6l-1.8 1.8"/>
</g>
<g font-size="8">
<text x="274.6" y="12.3">Решение задачи</text>
<text x="122" y="19.8">S</text>
<text x="195.9" y="21.2">1.</text>
<text x="210.9" y="21.2">Определяем характерные точки 1 и 2 ( их проекции 1 и 1</text>
<text x="211.2" y="30">; 2 и 2 ), которые получаются при пересечении</text>
<text x="210.9" y="38.3">поверхностей .</text>
<text x="195.9" y="46.7">2.</text>
<text x="210.9" y="46.7">Определяем промежуточные точки методом</text>
<text x="123.3" y="52.6">O</text>
<text x="210.9" y="55">концентрических сфер. Центр сфер - точка О . Радиус</text>
<text x="96.4" y="66">5=5</text>
<text x="112.6" y="64.6">6=6</text>
<text x="210.9" y="63.3">наибольшей сферы равен расстоянию О и 2 . Радиус</text>
<text x="83.4" y="70.3">4=4</text>
<text x="133.1" y="66.4">7=7</text>
<text x="144.7" y="69.8">8=8</text>
<text x="210.9" y="71.7">минимальной сферы равен расстоянию О S . Сфера с</text>
<text x="79.2" y="82.4">1</text>
<text x="92.2" y="79.9">3=3</text>
<text x="137.2" y="80.4">9=9</text>
<text x="158.1" y="82.2">2</text>
<text x="210.9" y="80">минимальным радиусом пересекается с тороидом , в</text>
<text x="210.9" y="88.3">который она вписана , по окружности. Данная окружность</text>
<text x="210.9" y="96.7">совпадает с центральной осью симметрии и проецируется</text>
<text x="210.9" y="105">в вертикальный отрезок . Кроме того , сфера с</text>
<text x="210.9" y="113.3">минимальным радиусом пересекается со вторым тороидом</text>
<text x="210.9" y="121.7">по окружности, который проецируется в горизонтальный</text>
<text x="210.9" y="130">отрезок на фронтальном изображений . На пересечении</text>
<text x="210.9" y="138.8">данных проекций получаем проекции точки 6 (6 и 6 ). На</text>
<text x="210.9" y="147.2">виде сверху на окружности соответствующего радиуса</text>
<text x="211.1" y="156">( которая на фронтальной плоскости в виде</text>
<text x="210.9" y="164.8">горизонтального отрезка) переносится точка 6</text>
<text x="380.7" y="164.8">(6 и</text>
<text x="401.2" y="164.8">6</text>
<text x="211.1" y="173.6">). Между сферами с максимальным и минимальным</text>
<text x="121.1" y="177.4">6</text>
<text x="96.4" y="186">4</text>
<text x="102.8" y="183.1">5</text>
<text x="133.6" y="183.5">7</text>
<text x="211.3" y="182">радиусом строим еще три сферы . Аналогичным способом</text>
<text x="140.1" y="186.5">8</text>
<text x="210.9" y="190.3">находим множество проекций точек для более точного</text>
<text x="92.5" y="192.8">3</text>
<text x="145.3" y="192.5">9</text>
<text x="210.9" y="199.2">построения линии пересечения поверхностей</text>
<text x="363.8" y="199.2">( точки 3, 4,</text>
<text x="84.4" y="208.8">1</text>
<text x="150.6" y="208.4">2</text>
<text x="210.9" y="208">5, 7, 8, 9).</text>
<text x="92.2" y="214.4">3</text>
<text x="151.7" y="217.2">9</text>
<text x="195.9" y="216.3">3.</text>
<text x="210.9" y="216.3">На фронтальном и горизонтальном виде соединяем</text>
<text x="90.4" y="225.8">4</text>
<text x="102.5" y="224.2">5</text>
<text x="133.7" y="224.6">7</text>
<text x="146.9" y="224.3">8</text>
<text x="210.9" y="224.6">полученные точки и получаем линию пересечения двух</text>
<text x="121.6" y="229.8">6</text>
<text x="210.9" y="233">поверхностей .</text>
<text x="328" y="246">1-400101 ПО606.1</text>
<text x="307.4" y="261.6">Пересечение</text>
<text x="307.4" y="269.9">поверхностей</text>
<text x="397" y="266.1">1 : 1</text>
<text x="367.5" y="285.1">БрГТУНГ и ИГ</text>
</g>
<g font-size="3.2">
<text x="126.4" y="20.5">2</text>
<text x="386.7" y="21.6">1</text>
<text x="401.2" y="21.6">2</text>
<text x="220.1" y="30.2">1</text>
<text x="235.3" y="30.5">2</text>
<text x="127.6" y="52.8">2</text>
<text x="107.4" y="63.1">0</text>
<text x="115.1" y="65.9">2</text>
<text x="123.1" y="65.6">2</text>
<text x="123.4" y="61.5">0</text>
<text x="144.2" y="63.3">0</text>
<text x="336.5" y="63.6">2</text>
<text x="350.9" y="63.6">2</text>
<text x="86.4" y="71.3">2</text>
<text x="94.4" y="71.1">2</text>
<text x="95.1" y="67">0</text>
<text x="98.8" y="67.4">2</text>
<text x="106.8" y="67.2">2</text>
<text x="135.3" y="67.6">2</text>
<text x="143.1" y="67.4">2</text>
<text x="147.2" y="71">2</text>
<text x="155.2" y="70.8">2</text>
<text x="155.8" y="66.7">0</text>
<text x="340.1" y="71.6">2</text>
<text x="348.9" y="71.6">2</text>
<text x="103" y="76.7">0</text>
<text x="148" y="76.6">0</text>
<text x="82.2" y="82.9">2</text>
<text x="94.7" y="81.1">2</text>
<text x="102.8" y="80.8">2</text>
<text x="139.7" y="80.9">2</text>
<text x="147.7" y="80.7">2</text>
<text x="162.6" y="82.4">2</text>
<text x="382.1" y="135.6">0</text>
<text x="366.4" y="138.8">2</text>
<text x="381.7" y="139">2</text>
<text x="406" y="161.9">0</text>
<text x="386.5" y="165">1</text>
<text x="405.2" y="165.3">1</text>
<text x="107.2" y="179.6">0</text>
<text x="125.1" y="178">1</text>
<text x="125.6" y="174.1">0</text>
<text x="100.2" y="182.9">0</text>
<text x="106.5" y="183.1">1</text>
<text x="136.7" y="184.1">1</text>
<text x="138" y="180.7">0</text>
<text x="144.1" y="183.9">0</text>
<text x="96.2" y="190">0</text>
<text x="99.8" y="186.2">1</text>
<text x="143.6" y="186.9">1</text>
<text x="149.1" y="189.8">0</text>
<text x="95.2" y="193.9">1</text>
<text x="148.1" y="193.5">1</text>
<text x="87.8" y="208.9">1</text>
<text x="154.7" y="208.9">1</text>
<text x="95.1" y="214.9">1</text>
<text x="154.9" y="217.5">1</text>
<text x="94.3" y="226.1">1</text>
<text x="106.5" y="224.8">1</text>
<text x="137.3" y="225.1">1</text>
<text x="150.7" y="224.1">1</text>
<text x="125.4" y="229.7">1</text>
<text x="366.4" y="255.6">Стадия</text>
<text x="381.9" y="255.6">Масса</text>
<text x="397.9" y="255.6">Масштаб</text>
<text x="231.4" y="260.5">Изм.</text>
<text x="241.4" y="260.5">Кол.</text>
<text x="251" y="260.5">Лист</text>
<text x="260.9" y="260.5">Nдок</text>
<text x="270.9" y="260.5">Подпись</text>
<text x="285.9" y="260.5">Дата</text>
<text x="231.6" y="265.3">Разраб .</text>
<text x="251.5" y="265.3">Мартынович</text>
<text x="251.8" y="269.9">Базенков</text>
<text x="231.6" y="270.2">Пров.</text>
<text x="231.7" y="274.9">Т. Контр.</text>
<text x="366.9" y="275.6">Лист</text>
<text x="386.9" y="275.6">Листов</text>
<text x="231.8" y="285.1">Н. Контр.</text>
<text x="231.8" y="290">Утв .</text>
</g>
</svg>
